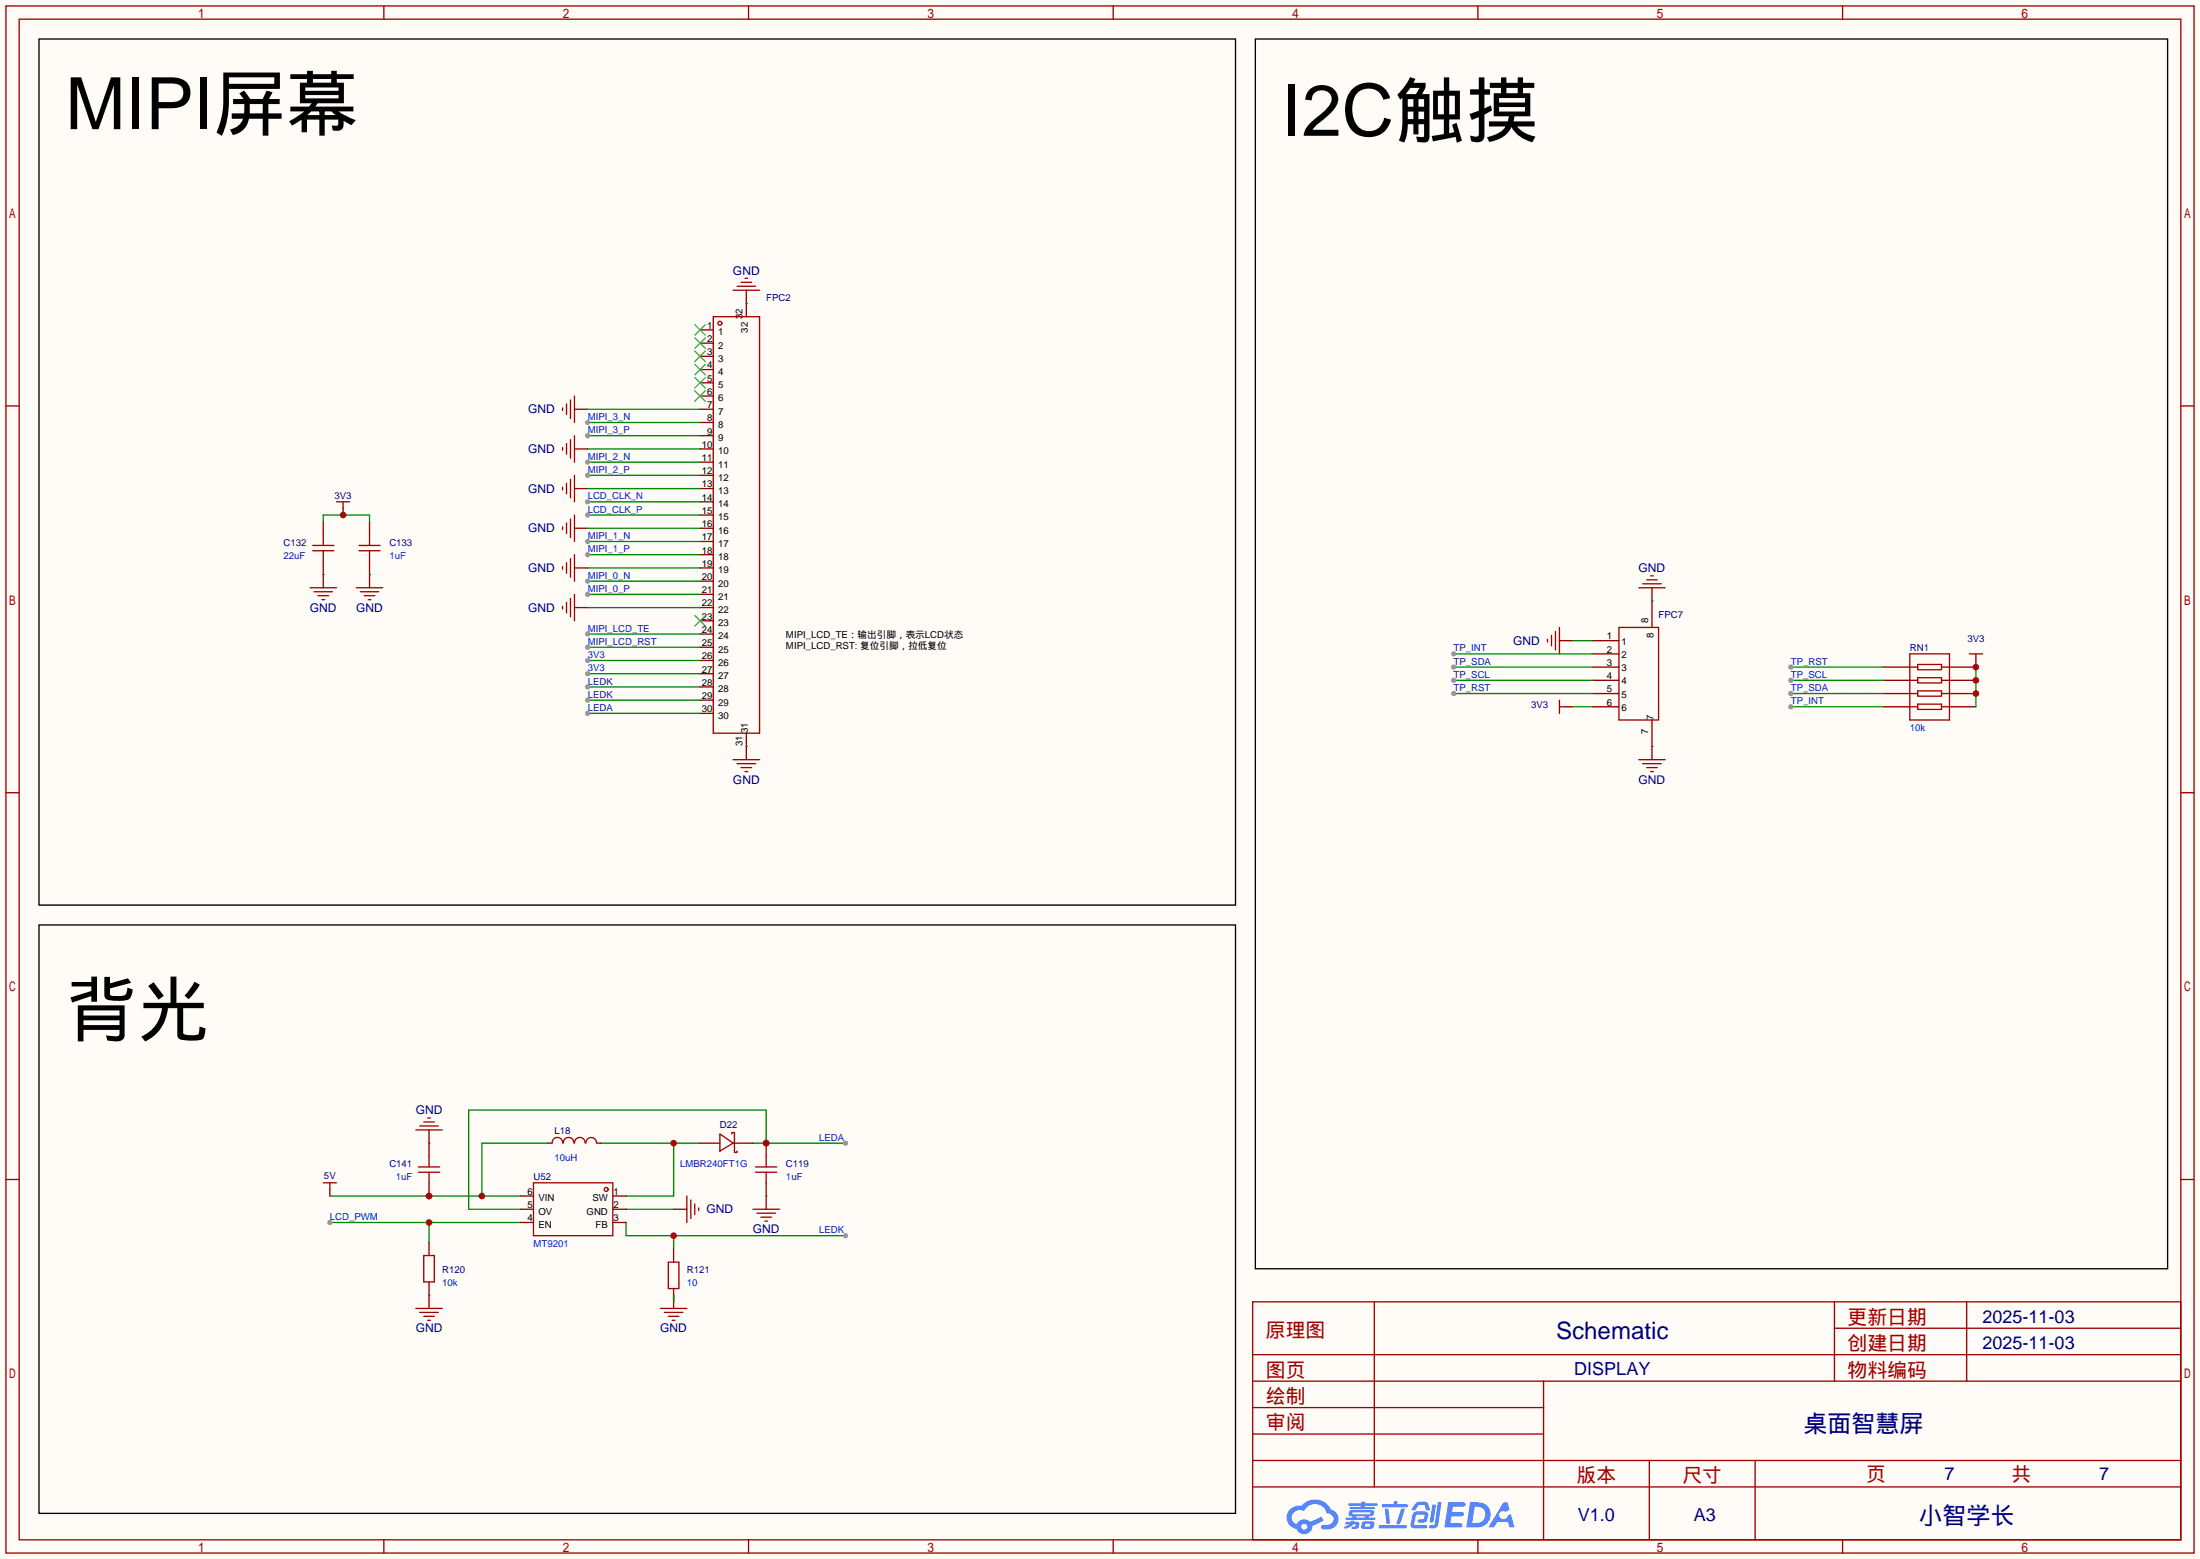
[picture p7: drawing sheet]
<svg xmlns="http://www.w3.org/2000/svg" width="423mm" height="299mm" viewBox="0 0 423 299" stroke-linecap="round" stroke-linejoin="round" font-family="sans-serif">
<path d="M0 0h422.7v299.5h-422.7z" fill="#fffcf7"/>
<g fill="none" stroke="#a10000" stroke-width=".25">
<path d="M1.1 1.1h420.4v297.2h-420.4zM3.7 3.7h415.3v292.1h-415.3zM73.7 1.1v2.6M143.8 1.1v2.6M213.9 1.1v2.6M283.9 1.1v2.6M354 1.1v2.6M1.1 78h2.6M419 78h2.5M1.1 152.3h2.6M419 152.3h2.5M1.1 226.6h2.6"/>
<path d="M419 226.6h2.5M240.7 250.1h178.3v45.7h-178.3zM264 250.1v35.5M352.4 250.1v15.2M352.4 255.1h66.6M377.8 250.1v15.2M240.7 270.4h55.8M240.7 265.3h178.3M240.7 275.5h55.8M240.7 260.2h178.3M296.5 265.3v30.5M73.7 295.8v2.5"/>
<path d="M143.8 295.8v2.5M213.9 295.8v2.5M240.7 285.6h178.3M240.7 280.5h178.3M283.9 295.8v2.5M316.9 280.5v15.3M337.2 280.5v15.3M354 295.8v2.5"/>
</g>
<g fill="#5487ff">
<path d="M278.2 288.5h2.2a.97 .97 0 0 1 1.2 .5 .53 .53 0 0 1-.7 .4h-1.8l-.1 1h1.8a.43 .43 0 0 1 .4 .5 .43 .43 0 0 1-.4 .4h-2l-.2 1.3h1.7a.45 .45 0 0 1 .6 .2 .45 .45 0 0 1-.1 .6h-3.3z"/>
<path d="M288.8 288.6h.8l.4 1.4-.7 .4a.82 .82 0 0 0-1.1 .1 .82 .82 0 0 0 0 1.2 .82 .82 0 0 0 1.2-.1l.3-.5 .6-.3 .7 2.6h-1l-.3-1h-2.1l-.6 1h-1z"/>
<path d="M275.2 289h.7l-.5 3.2a.36 .36 0 0 1-.4 .3 .36 .36 0 0 1-.3-.3z"/>
<path d="M276.2 288.5h.7l-.6 4.3a1.13 1.13 0 0 1-1.7 .6l.1-.4 .8-.1 .1-.1z"/>
<path d="M271.9 288.8l.6-.3h1.1a.77 .77 0 0 1 .8 .5l.3 1-.1 .1h-.6l-.3-.9-.2-.1h-1l-.7 1h-.6v-.2z"/>
<path d="M271.5 290.7l.5-.4h1.7a.66 .66 0 0 1 .6 1l-.1 .4a.81 .81 0 0 1-.9 .8h-.6a.32 .32 0 0 1-.3-.4 .32 .32 0 0 1 .3-.2l.8-.1 .2-.8h-1.7l-.3 1.9 2.2 .1a.32 .32 0 0 1 .3 .3 .32 .32 0 0 1-.4 .3h-2.2l-.5-.3-.1-.5z"/>
<path d="M264.9 293h5.1a.33 .33 0 0 1 .3 .3 .33 .33 0 0 1-.4 .3h-4.9l-.1-.1z"/>
<path d="M269.2 289.8h.7l-.6 2a1.04 1.04 0 0 1-.7 1l-.3-.3z"/>
<path d="M266 289.8h.7l.3 2.6a.34 .34 0 0 1-.3 .4 .34 .34 0 0 1-.3-.3z"/>
<path d="M265.5 288.9h2.2l.2-.5h.6l-.1 .5h1.8a.32 .32 0 0 1 .3 .4 .32 .32 0 0 1-.3 .3h-4.5l-.2-.2z"/>
<path d="M258.5 292.3h1l.1-.2h.6l-.1 .2 .9 .1a.82 .82 0 0 1-.6 1.3h-.7v-.5l.7-.1v-.3h-.5l-.4 .4-1.1 .5-.2-.4 1-.5h-.7z"/>
<path d="M259.1 288.8h2.4l.1-.4h.7l-.1 .4h2.2l.3 .2-.3 .2h-2.2l-.1 .3h1.8l.3 .2-.3 .2h-4.5l-.1-.2v-.2h2.1v-.3h-2.2l-.2-.1z"/>
<path d="M282.4 288.5l-.7 4.9h1.7a2.47 2.47 0 0 0 2.8-1.7 2.47 2.47 0 0 0-1.4-3zM283.3 289.4a1.61 1.61 0 0 1 2.1 1.4 1.61 1.61 0 0 1-1.9 1.8h-.7z"/>
<path d="M259.2 290.3a.55 .55 0 0 0-.1 .7 .55 .55 0 0 0 .7 .2l.1 .3h-1.4v.4h5.5l.2-.1-.2-.3h-1.1l.1-.3a.7 .7 0 0 0 .9-.2 .7 .7 0 0 0-.1-.9h-4.1zM259.8 290.5h3.4l.1 .1-.2 .3h-3.2l-.1-.2zM260.6 291.2h1.6l-.1 .3h-1.5z"/>
<path d="M261.7 292.4a1.05 1.05 0 0 0 0 1.2 2.91 2.91 0 0 0 2.1-.1 .98 .98 0 0 0 .1-1.2l-1.7-.1zM262.3 292.7h.8h.2l-.1 .4-.2 .2-.8-.1z"/>
<path d="M247.9 289.9a2.23 2.23 0 0 0-.6 2.3 2.23 2.23 0 0 0 1.8 1.5 1.58 1.58 0 0 0 1.7 1 1.58 1.58 0 0 0 1.3-1.6l2.2-1-.5-.8-2.1 1a1.65 1.65 0 0 0-2.6 .5 1.45 1.45 0 0 1-.8-2 1.45 1.45 0 0 1 2-.6l.3 .1a2.3 2.3 0 0 1 2.3-1.4 2.3 2.3 0 0 1 2 1.8 1.12 1.12 0 0 1 1.3 1 1.12 1.12 0 0 1-1.1 1.2h-.7a.45 .45 0 0 0-.6 .4 .45 .45 0 0 0 .4 .5 2.21 2.21 0 0 0 2.3-.6 2.21 2.21 0 0 0 .5-2.2 2.13 2.13 0 0 0-1.4-1.1 3.3 3.3 0 0 0-5.5-.7l-1.2 .1zM250 293.3a.6 .6 0 0 1 1.2 0 .6 .6 0 0 1-1.2 0z"/>
</g>
<path d="M361.8 128.1h5.1M361.8 130.7h5.1M361.8 133.2h5.1M361.8 135.8h5.1M374.5 128.1h5.1M374.5 130.7h5.1M374.5 133.2h5.1M374.5 135.8h5.1" fill="none" stroke="#870000" stroke-width=".25"/>
<g fill="none" stroke="#a10000" stroke-width=".25">
<path d="M366.9 135.8h1.5M366.9 125.6h7.6v12.7h-7.6zM366.9 128.1h1.5M366.9 133.2h1.5M366.9 130.7h1.5M368.4 127.6h4.6v1.1h-4.6zM368.4 130.2h4.6v1h-4.6zM368.4 132.7h4.6v1h-4.6zM368.4 135.3h4.6v1h-4.6zM373 135.8h1.5M373 128.1h1.5M373 133.2h1.5"/>
<path d="M373 130.7h1.5"/>
</g>
<path d="M344 128.1h17.8" fill="none" stroke="#008700" stroke-width=".25"/>
<circle cx="344" cy="128.1" r=".51" fill="#999"/>
<path d="M344 130.7h17.8" fill="none" stroke="#008700" stroke-width=".25"/>
<circle cx="344" cy="130.7" r=".51" fill="#999"/>
<path d="M344 133.2h17.8" fill="none" stroke="#008700" stroke-width=".25"/>
<circle cx="344" cy="133.2" r=".51" fill="#999"/>
<path d="M344 135.8h17.8" fill="none" stroke="#008700" stroke-width=".25"/>
<circle cx="344" cy="135.8" r=".51" fill="#999"/>
<path d="M379.6 126.9v1.2" fill="none" stroke="#870000" stroke-width=".25"/>
<path d="M378.3 125.6h2.6M379.6 125.6v1.3" fill="none" stroke="#a10000" stroke-width=".25"/>
<path d="M379.6 128.1v7.7" fill="none" stroke="#008700" stroke-width=".25"/>
<g fill="#c00">
<circle cx="379.6" cy="128.1" r=".63"/>
<circle cx="379.6" cy="130.7" r=".63"/>
<circle cx="379.6" cy="133.2" r=".63"/>
</g>
<path d="M63.4 234.8h36.5M82.4 234.8v3.8" fill="none" stroke="#008700" stroke-width=".25"/>
<circle cx="82.4" cy="234.8" r=".63" fill="#c00"/>
<circle cx="63.4" cy="234.8" r=".51" fill="#999"/>
<path d="M82.4 238.6v2.6M82.4 246.3v5" fill="none" stroke="#870000" stroke-width=".25"/>
<path d="M79.9 251.3h5.1M80.6 252.1h3.6M81.4 241.2h2v5.1h-2zM81.4 252.9h2M82.2 253.6h.5" fill="none" stroke="#a10000" stroke-width=".25"/>
<path d="M105.3 219.6h-12.7v10.1M63.4 229.7h36.5M82.4 248.8h.1" fill="none" stroke="#008700" stroke-width=".25"/>
<g fill="#c00">
<circle cx="92.6" cy="229.7" r=".63"/>
<circle cx="82.4" cy="229.7" r=".63"/>
</g>
<path d="M82.4 217v2.6" fill="none" stroke="#870000" stroke-width=".25"/>
<path d="M79.9 217h5.1M80.6 216.3h3.6M81.4 215.5h2M82.2 214.8h.5" fill="none" stroke="#a10000" stroke-width=".25"/>
<path d="M115.4 219.6h19.1M129.4 219.6v10.1h-9.1" fill="none" stroke="#008700" stroke-width=".25"/>
<circle cx="129.4" cy="219.6" r=".63" fill="#c00"/>
<path d="M144.7 219.6h17.7M147.2 219.6v-6.4h-57.2v19.1h9.9" fill="none" stroke="#008700" stroke-width=".25"/>
<circle cx="147.2" cy="219.6" r=".63" fill="#c00"/>
<circle cx="162.4" cy="219.6" r=".51" fill="#999"/>
<path d="M120.3 234.8v2.6h42.1M129.4 237.4v2.5" fill="none" stroke="#008700" stroke-width=".25"/>
<circle cx="129.4" cy="237.4" r=".63" fill="#c00"/>
<circle cx="162.4" cy="237.4" r=".51" fill="#999"/>
<path d="M147.2 219.6v2.5M129.4 239.9v2.5M129.4 232.3h2.6M129.4 247.5v3.8" fill="none" stroke="#870000" stroke-width=".25"/>
<path d="M132 229.7v5.1M132.7 230.5v3.6M133.5 231.3v2M134.2 232v.5M147.2 225.2v2M126.9 251.3h5.1M127.6 252.1h3.6M128.4 242.4h2v5.1h-2zM128.4 252.9h2M129.2 253.6h.5" fill="none" stroke="#a10000" stroke-width=".25"/>
<path d="M120.3 232.3h9.1M129.4 248.8v1.3" fill="none" stroke="#008700" stroke-width=".25"/>
<circle cx="147.2" cy="219.6" r=".63" fill="#c00"/>
<g fill="none" stroke="#a10000" stroke-width=".25">
<path d="M137 60.8h8.9v80h-8.9zM144.7 232.3h5M145.2 224.2h4M145.2 225.2h4M145.4 233h3.6M146.2 233.8h2M146.9 234.6h.5M147.2 222.1v2.1"/>
<circle cx="138.3" cy="62.1" r=".38"/>
</g>
<g fill="none" stroke="#870000" stroke-width=".25">
<path d="M143.4 58.3v2.5M134.5 63.4h2.5M134.5 65.9h2.5M134.5 68.5h2.5M134.5 71h2.5M134.5 73.5h2.5M134.5 76.1h2.5M134.5 78.6h2.5M134.5 81.2h2.5M134.5 83.7h2.5M134.5 86.2h2.5M134.5 88.8h2.5"/>
<path d="M134.5 91.3h2.5M134.5 93.9h2.5M134.5 96.4h2.5M134.5 98.9h2.5M134.5 101.5h2.5M134.5 104h2.5M134.5 106.6h2.5M134.5 109.1h2.5M134.5 111.6h2.5M134.5 114.2h2.5M134.5 116.7h2.5M134.5 119.3h2.5"/>
<path d="M134.5 121.8h2.5M134.5 124.3h2.5M134.5 126.9h2.5M134.5 129.4h2.5M134.5 132h2.5M134.5 134.5h2.5M134.5 137h2.5M143.4 140.8v2.6M147.2 227.2v5.1"/>
</g>
<path d="M112.9 132h21.6M147.2 229.7h.1" fill="none" stroke="#008700" stroke-width=".25"/>
<g fill="none" stroke="#3c3" stroke-width=".25">
<path d="M133.5 62.4l2 2M133.5 64.9l2 2M133.5 67.4l2 2.1M133.5 70l2 2M133.5 72.5l2 2M133.5 75.1l2 2M135.5 62.4l-2 2M135.5 64.9l-2 2M135.5 67.4l-2 2.1M135.5 70l-2 2M135.5 72.5l-2 2M135.5 75.1l-2 2"/>
<path d="M133.5 118.2l2 2.1M135.5 118.2l-2 2.1"/>
</g>
<circle cx="112.9" cy="132" r=".51" fill="#999"/>
<path d="M112.9 134.5h21.6" fill="none" stroke="#008700" stroke-width=".25"/>
<circle cx="112.9" cy="134.5" r=".51" fill="#999"/>
<path d="M112.9 137h21.6" fill="none" stroke="#008700" stroke-width=".25"/>
<circle cx="112.9" cy="137" r=".51" fill="#999"/>
<path d="M112.9 124.3h21.6" fill="none" stroke="#008700" stroke-width=".25"/>
<circle cx="112.9" cy="124.3" r=".51" fill="#999"/>
<path d="M112.9 121.8h21.6" fill="none" stroke="#008700" stroke-width=".25"/>
<circle cx="112.9" cy="121.8" r=".51" fill="#999"/>
<path d="M110.4 116.7h2.5" fill="none" stroke="#870000" stroke-width=".25"/>
<path d="M108.1 116.5v.5M108.8 115.7v2M109.6 114.9v3.6M110.4 114.2v5.1" fill="none" stroke="#a10000" stroke-width=".25"/>
<path d="M112.9 116.7h21.6M112.9 114.2h21.6" fill="none" stroke="#008700" stroke-width=".25"/>
<circle cx="112.9" cy="114.2" r=".51" fill="#999"/>
<path d="M112.9 111.6h21.6" fill="none" stroke="#008700" stroke-width=".25"/>
<circle cx="112.9" cy="111.6" r=".51" fill="#999"/>
<path d="M110.4 109.1h2.5" fill="none" stroke="#870000" stroke-width=".25"/>
<path d="M108.1 108.8v.5M108.8 108.1v2M109.6 107.3v3.6M110.4 106.6v5" fill="none" stroke="#a10000" stroke-width=".25"/>
<path d="M112.9 109.1h21.6M112.9 104h21.6" fill="none" stroke="#008700" stroke-width=".25"/>
<circle cx="112.9" cy="104" r=".51" fill="#999"/>
<path d="M112.9 106.6h21.6" fill="none" stroke="#008700" stroke-width=".25"/>
<circle cx="112.9" cy="106.6" r=".51" fill="#999"/>
<path d="M110.4 101.5h2.5" fill="none" stroke="#870000" stroke-width=".25"/>
<path d="M109.6 99.7v3.6M110.4 98.9v5.1M108.1 101.2v.5M108.8 100.5v2" fill="none" stroke="#a10000" stroke-width=".25"/>
<path d="M112.9 98.9h21.6M112.9 101.5h21.6" fill="none" stroke="#008700" stroke-width=".25"/>
<circle cx="112.9" cy="98.9" r=".51" fill="#999"/>
<path d="M112.9 96.4h21.6" fill="none" stroke="#008700" stroke-width=".25"/>
<circle cx="112.9" cy="96.4" r=".51" fill="#999"/>
<path d="M110.4 93.9h2.5" fill="none" stroke="#870000" stroke-width=".25"/>
<path d="M108.1 93.6v.5M108.8 92.8v2.1M109.6 92.1v3.5M110.4 91.3v5.1" fill="none" stroke="#a10000" stroke-width=".25"/>
<path d="M112.9 93.9h21.6M112.9 88.8h21.6" fill="none" stroke="#008700" stroke-width=".25"/>
<circle cx="112.9" cy="88.8" r=".51" fill="#999"/>
<path d="M112.9 91.3h21.6" fill="none" stroke="#008700" stroke-width=".25"/>
<circle cx="112.9" cy="91.3" r=".51" fill="#999"/>
<path d="M110.4 86.2h2.5" fill="none" stroke="#870000" stroke-width=".25"/>
<path d="M108.1 86v.5M108.8 85.2v2M109.6 84.5v3.5M110.4 83.7v5.1" fill="none" stroke="#a10000" stroke-width=".25"/>
<path d="M112.9 86.2h21.6M112.9 81.2h21.6" fill="none" stroke="#008700" stroke-width=".25"/>
<circle cx="112.9" cy="81.2" r=".51" fill="#999"/>
<path d="M112.9 83.7h21.6" fill="none" stroke="#008700" stroke-width=".25"/>
<circle cx="112.9" cy="83.7" r=".51" fill="#999"/>
<path d="M143.4 55.8v2.5M110.4 78.6h2.5M143.4 143.4v2.5" fill="none" stroke="#870000" stroke-width=".25"/>
<path d="M140.8 55.8h5.1M141.6 55h3.6M142.4 54.2h2M143.1 53.5h.5M108.1 78.4v.5M108.8 77.6v2M109.6 76.8v3.6M110.4 76.1v5.1M140.8 145.9h5.1M141.6 146.7h3.6M142.4 147.4h2M143.1 148.2h.5" fill="none" stroke="#a10000" stroke-width=".25"/>
<path d="M143.4 58.3h.1M112.9 78.6h21.6M112.9 126.9h21.6M143.4 143.4h.1" fill="none" stroke="#008700" stroke-width=".25"/>
<circle cx="112.9" cy="126.9" r=".51" fill="#999"/>
<path d="M112.9 129.4h21.6" fill="none" stroke="#008700" stroke-width=".25"/>
<circle cx="112.9" cy="129.4" r=".51" fill="#999"/>
<g fill="none" stroke="#870000" stroke-width=".25">
<path d="M62.1 100.2v2.5M62.1 107.8v5.1M71 100.2v2.5M71 107.8v5.1M317.4 115.4v5.1M299.6 123.1h2.5M300.9 135.8h1.2M305.9 123.1h5.1M305.9 125.6h5.1M305.9 128.1h5.1M305.9 130.7h5.1M305.9 133.2h5.1"/>
<path d="M305.9 135.8h5.1M317.4 138.3v5.1M105.3 219.6h.7M114.7 219.6h.7M134.5 219.6h3.8M140.8 219.6h3.9"/>
</g>
<g fill="none" stroke="#a10000" stroke-width=".25">
<path d="M59.6 112.9h5M60.1 104.8h4M60.1 105.8h4M60.3 113.7h3.6M61.1 114.4h2M61.8 115.2h.6M62.1 102.7v2.1M62.1 105.8v2M68.5 112.9h5M69 104.8h4M69 105.8h4M69.2 113.7h3.6"/>
<path d="M70 114.4h2M70.7 115.2h.5M71 102.7v2.1M71 105.8v2M297.3 122.8v.5M298.1 122v2.1M298.8 121.3v3.5M299.6 120.5v5.1M299.6 134.5v2.5M299.6 135.8h1.3M311 120.5h7.6v17.8h-7.6zM106.1 219.6a1.01 1.01 0 0 1 1-1.1 1.01 1.01 0 0 1 1 1.1"/>
<path d="M108.2 219.6a1.01 1.01 0 0 1 1-1.1 1.01 1.01 0 0 1 1.1 1.1M110.4 219.6a1.01 1.01 0 0 1 1-1.1 1.01 1.01 0 0 1 1 1.1M112.6 219.6a1.01 1.01 0 0 1 1-1.1 1.01 1.01 0 0 1 1 1.1M138.3 217.8l2.5 1.8-2.5 1.5zM140.6 217.8v-.2h.5v3.8h.5v-.3"/>
</g>
<path d="M62.1 110.4h.1M62.1 100.2v-1.3h8.9v1.3M71 110.4h.1M279.3 125.6h26.6M302.1 135.8h3.8M302.1 123.1h3.8" fill="none" stroke="#008700" stroke-width=".25"/>
<circle cx="279.3" cy="125.6" r=".51" fill="#999"/>
<path d="M279.3 128.1h26.6" fill="none" stroke="#008700" stroke-width=".25"/>
<circle cx="279.3" cy="128.1" r=".51" fill="#999"/>
<path d="M279.3 130.7h26.6" fill="none" stroke="#008700" stroke-width=".25"/>
<circle cx="279.3" cy="130.7" r=".51" fill="#999"/>
<path d="M279.3 133.2h26.6" fill="none" stroke="#008700" stroke-width=".25"/>
<circle cx="279.3" cy="133.2" r=".51" fill="#999"/>
<path d="M317.4 112.9v2.5M317.4 143.4v2.5M82.4 227.2v2.5M99.9 229.7h2.6M99.9 232.3h2.6M99.9 234.8h2.6M117.7 229.7h2.6M117.7 232.3h2.6M117.7 234.8h2.6" fill="none" stroke="#870000" stroke-width=".25"/>
<g fill="none" stroke="#a10000" stroke-width=".25">
<path d="M314.8 112.9h5.1M315.6 112.1h3.6M316.4 111.4h2M317.1 110.6h.5M314.8 145.9h5.1M315.6 146.7h3.6M316.4 147.4h2M317.1 148.2h.5M82.4 222.1v2.1M102.5 227.2h15.2v10.2h-15.2z"/>
<circle cx="116.5" cy="228.5" r=".38"/>
</g>
<path d="M317.4 115.4h.1M317.4 143.4h.1" fill="none" stroke="#008700" stroke-width=".25"/>
<circle cx="82.4" cy="229.7" r=".63" fill="#c00"/>
<path d="M62.1 227.2h2.5M63.4 227.2v1.3M80.4 225.2h4.1M80.4 224.2h4.1M82.4 225.2v2" fill="none" stroke="#a10000" stroke-width=".25"/>
<path d="M65.9 97.7v1.2M82.4 219.6v2.5M63.4 228.5v1.2" fill="none" stroke="#870000" stroke-width=".25"/>
<path d="M82.4 219.6h.1" fill="none" stroke="#008700" stroke-width=".25"/>
<path d="M7.5 7.5h229.9v166.4h-229.9zM241.2 7.5h175.2v236.2h-175.2zM7.5 177.7h229.9v113h-229.9z" fill="none" stroke="#000" stroke-width=".25"/>
<circle cx="65.9" cy="98.9" r=".63" fill="#c00"/>
<path d="M64.6 96.4h2.6M65.9 96.4v1.3" fill="none" stroke="#a10000" stroke-width=".25"/>
<g font-size="13.9">
<text x="12.6" y="24.8">MIPI屏幕</text>
<text x="246.3" y="26.1">I2C触摸</text>
<text x="12.6" y="198.8">背光</text>
</g>
<g font-size="4.6" fill="#000080">
<text x="299" y="257.2">Schematic</text>
<text x="346.5" y="275">桌面智慧屏</text>
<text x="368.6" y="292.8">小智学长</text>
</g>
<g font-size="3.8" fill="#a00000">
<text x="243.2" y="256.8">原理图</text>
<text x="355" y="254.3">更新日期</text>
<text x="355" y="259.3">创建日期</text>
<text x="243.2" y="269.5">绘制</text>
<text x="243.2" y="264.4">图页</text>
<text x="355" y="264.4">物料编码</text>
<text x="243.2" y="274.6">审阅</text>
<text x="302.9" y="284.7">版本</text>
<text x="323.2" y="284.7">尺寸</text>
<text x="358.5" y="284.5">页</text>
<text x="386.5" y="284.5">共</text>
</g>
<g font-size="3.5" fill="#000080">
<text x="380.9" y="254">2025-11-03</text>
<text x="380.9" y="259.1">2025-11-03</text>
<text x="302.4" y="264.2">DISPLAY</text>
<text x="373.6" y="284.3">7</text>
<text x="403.3" y="284.3">7</text>
<text x="303.1" y="292.1">V1.0</text>
<text x="325.4" y="292.1">A3</text>
</g>
<g font-size="2.3" fill="#000080">
<text x="140.8" y="52.8">GND</text>
<text x="101.4" y="79.4">GND</text>
<text x="101.4" y="87">GND</text>
<text x="101.4" y="94.7">GND</text>
<text x="101.4" y="102.3">GND</text>
<text x="101.4" y="109.9">GND</text>
<text x="314.8" y="109.9">GND</text>
<text x="59.5" y="117.5">GND</text>
<text x="68.4" y="117.5">GND</text>
<text x="101.4" y="117.5">GND</text>
<text x="290.7" y="123.9">GND</text>
<text x="140.8" y="150.5">GND</text>
<text x="314.8" y="150.5">GND</text>
<text x="79.9" y="214">GND</text>
<text x="135.7" y="233.1">GND</text>
<text x="144.6" y="236.9">GND</text>
<text x="79.9" y="256">GND</text>
<text x="126.8" y="256">GND</text>
</g>
<g font-size="1.8" fill="#000080">
<text x="147.2" y="57.8">FPC2</text>
<text x="64.3" y="95.9">3V3</text>
<text x="54.5" y="104.8">C132</text>
<text x="74.8" y="104.8">C133</text>
<text x="318.6" y="118.8">FPC7</text>
<text x="366.9" y="125.1">RN1</text>
<text x="378" y="123.4">3V3</text>
<text x="294.1" y="136.1">3V3</text>
<text x="106.6" y="217.9">L18</text>
<text x="138.3" y="216.6">D22</text>
<text x="62.2" y="226.5">5V</text>
<text x="74.8" y="224.2">C141</text>
<text x="102.5" y="226.7">U52</text>
<text x="151" y="224.2">C119</text>
<text x="85" y="244.5">R120</text>
<text x="132" y="244.5">R121</text>
</g>
<g font-size="1.8">
<text x="135.9" y="63.1">1</text>
<text x="135.9" y="65.7">2</text>
<text x="138" y="64.4">1</text>
<text x="142.7" y="61.3" transform="rotate(-90 142.7 61.3)">32</text>
<text x="143.7" y="63.9" transform="rotate(-90 143.7 63.9)">32</text>
<text x="135.9" y="68.2">3</text>
<text x="135.9" y="70.8">4</text>
<text x="138" y="67">2</text>
<text x="138" y="69.5">3</text>
<text x="135.9" y="73.3">5</text>
<text x="135.9" y="75.8">6</text>
<text x="138" y="72">4</text>
<text x="138" y="74.6">5</text>
<text x="138" y="77.1">6</text>
<text x="135.9" y="78.4">7</text>
<text x="135.9" y="80.9">8</text>
<text x="135.9" y="83.5">9</text>
<text x="138" y="79.7">7</text>
<text x="138" y="82.2">8</text>
<text x="134.9" y="86">10</text>
<text x="134.9" y="88.5">11</text>
<text x="138" y="84.7">9</text>
<text x="138" y="87.3">10</text>
<text x="138" y="89.8">11</text>
<text x="134.9" y="91.1">12</text>
<text x="134.9" y="93.6">13</text>
<text x="138" y="92.4">12</text>
<text x="138" y="94.9">13</text>
<text x="134.9" y="96.2">14</text>
<text x="134.9" y="98.7">15</text>
<text x="134.9" y="101.2">16</text>
<text x="138" y="97.4">14</text>
<text x="138" y="100">15</text>
<text x="134.9" y="103.8">17</text>
<text x="134.9" y="106.3">18</text>
<text x="138" y="102.5">16</text>
<text x="138" y="105.1">17</text>
<text x="138" y="107.6">18</text>
<text x="134.9" y="108.9">19</text>
<text x="134.9" y="111.4">20</text>
<text x="134.9" y="113.9">21</text>
<text x="138" y="110.1">19</text>
<text x="138" y="112.7">20</text>
<text x="134.9" y="116.5">22</text>
<text x="134.9" y="119">23</text>
<text x="138" y="115.2">21</text>
<text x="138" y="117.8">22</text>
<text x="316.7" y="119.7" transform="rotate(-90 316.7 119.7)">8</text>
<text x="134.9" y="121.6">24</text>
<text x="134.9" y="124.1">25</text>
<text x="138" y="120.3">23</text>
<text x="138" y="122.8">24</text>
<text x="138" y="125.4">25</text>
<text x="151" y="122.6">MIPI_LCD_TE：输出引脚，表示LCD状态</text>
<text x="151" y="124.6">MIPI_LCD_RST: 复位引脚，拉低复位</text>
<text x="308.7" y="122.8">1</text>
<text x="308.7" y="125.4">2</text>
<text x="311.5" y="123.8">1</text>
<text x="317.7" y="122.5" transform="rotate(-90 317.7 122.5)">8</text>
<text x="134.9" y="126.6">26</text>
<text x="134.9" y="129.2">27</text>
<text x="134.9" y="131.7">28</text>
<text x="138" y="127.9">26</text>
<text x="138" y="130.5">27</text>
<text x="308.7" y="127.9">3</text>
<text x="308.7" y="130.5">4</text>
<text x="311.5" y="126.4">2</text>
<text x="311.5" y="128.9">3</text>
<text x="311.5" y="131.5">4</text>
<text x="134.9" y="134.3">29</text>
<text x="134.9" y="136.8">30</text>
<text x="138" y="133">28</text>
<text x="138" y="135.5">29</text>
<text x="308.7" y="133">5</text>
<text x="308.7" y="135.5">6</text>
<text x="311.5" y="134">5</text>
<text x="311.5" y="136.5">6</text>
<text x="138" y="138.1">30</text>
<text x="142.7" y="143.4" transform="rotate(-90 142.7 143.4)">31</text>
<text x="143.7" y="140.8" transform="rotate(-90 143.7 140.8)">31</text>
<text x="316.7" y="141.1" transform="rotate(-90 316.7 141.1)">7</text>
<text x="317.7" y="138.3" transform="rotate(-90 317.7 138.3)">7</text>
<text x="101.3" y="232.1">5</text>
<text x="101.3" y="229.5">6</text>
<text x="103.4" y="233.3">OV</text>
<text x="103.4" y="230.8">VIN</text>
<text x="112.7" y="233.3">GND</text>
<text x="113.8" y="230.8">SW</text>
<text x="117.9" y="229.5">1</text>
<text x="117.9" y="232.1">2</text>
<text x="101.3" y="234.6">4</text>
<text x="103.4" y="235.9">EN</text>
<text x="114.4" y="235.9">FB</text>
<text x="117.9" y="234.6">3</text>
</g>
<g font-size="1.8" fill="#00f">
<text x="112.9" y="80.7">MIPI_3_N</text>
<text x="112.9" y="83.2">MIPI_3_P</text>
<text x="112.9" y="88.3">MIPI_2_N</text>
<text x="112.9" y="95.9">LCD_CLK_N</text>
<text x="112.9" y="90.9">MIPI_2_P</text>
<text x="112.9" y="98.5">LCD_CLK_P</text>
<text x="54.5" y="107.4">22uF</text>
<text x="74.8" y="107.4">1uF</text>
<text x="112.9" y="103.6">MIPI_1_N</text>
<text x="112.9" y="106.1">MIPI_1_P</text>
<text x="112.9" y="113.7">MIPI_0_P</text>
<text x="112.9" y="111.2">MIPI_0_N</text>
<text x="112.9" y="123.9">MIPI_LCD_RST</text>
<text x="112.9" y="121.3">MIPI_LCD_TE</text>
<text x="279.3" y="125.1">TP_INT</text>
<text x="112.9" y="131.5">LEDK</text>
<text x="112.9" y="126.4">3V3</text>
<text x="112.9" y="129">3V3</text>
<text x="279.3" y="127.7">TP_SDA</text>
<text x="279.3" y="130.2">TP_SCL</text>
<text x="344" y="127.7">TP_RST</text>
<text x="344" y="130.2">TP_SCL</text>
<text x="112.9" y="134">LEDK</text>
<text x="112.9" y="136.6">LEDA</text>
<text x="279.3" y="132.8">TP_RST</text>
<text x="344" y="132.8">TP_SDA</text>
<text x="344" y="135.3">TP_INT</text>
<text x="366.9" y="140.4">10k</text>
<text x="157.4" y="219.1">LEDA</text>
<text x="76.1" y="226.7">1uF</text>
<text x="106.6" y="222.9">10uH</text>
<text x="130.7" y="224.2">LMBR240FT1G</text>
<text x="151" y="226.7">1uF</text>
<text x="63.4" y="234.4">LCD_PWM</text>
<text x="102.5" y="239.4">MT9201</text>
<text x="157.4" y="236.9">LEDK</text>
<text x="85" y="247.1">10k</text>
<text x="132" y="247.1">10</text>
</g>
</svg>
